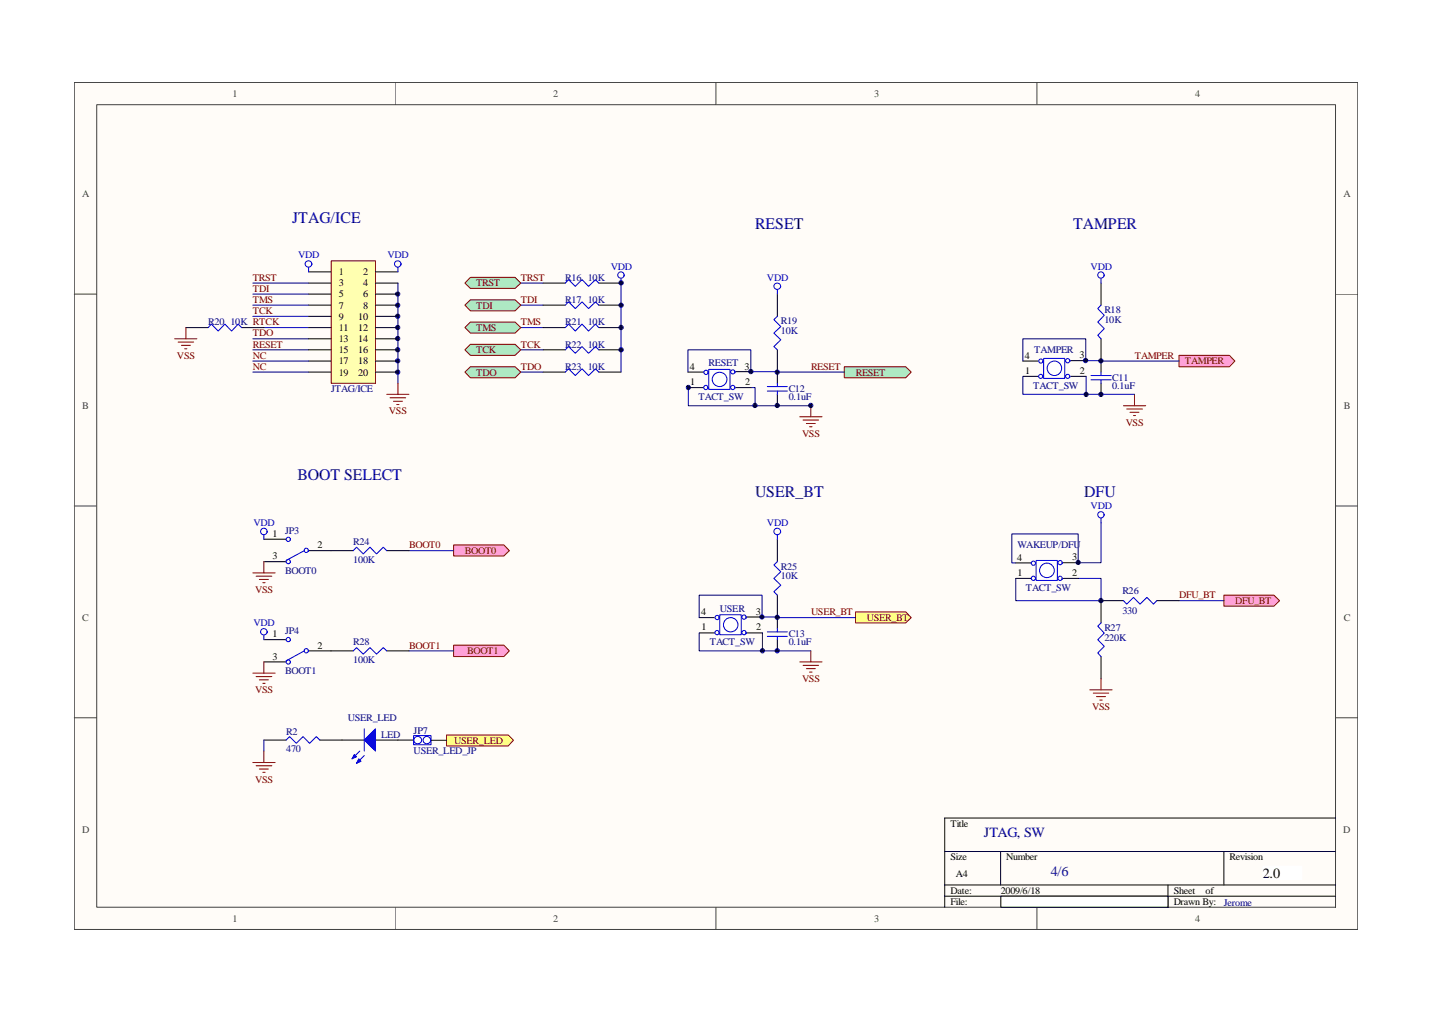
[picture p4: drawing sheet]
<svg xmlns="http://www.w3.org/2000/svg" width="297mm" height="210mm" viewBox="0 0 297 210" stroke-linecap="round" stroke-linejoin="round" font-family="sans-serif">
<path d="M15.4 17.1h266.2v175.7h-266.2z" fill="#fffcf8"/>
<path d="M15.4 17.1h266.2v175.7h-266.2z" fill="none" stroke="#404040" stroke-width=".21"/>
<path d="M20.1 21.8h256.9v166.4h-256.9z" fill="#fffcf8"/>
<g fill="none" stroke="#404040" stroke-width=".21">
<path d="M82 17.1v4.6M148.5 17.1v4.6M215.1 17.1v4.6M20.1 21.7h256.9v166.5h-256.9zM15.4 61h4.6M277 61h4.6M15.4 104.9h4.6M277 104.9h4.6M15.4 148.9h4.6M277 148.9h4.6M82 188.2v4.6M148.5 188.2v4.6"/>
<path d="M215.1 188.2v4.6"/>
</g>
<path d="M196 176.6h81M207.6 176.6v7M253.9 176.6v7M277 169.7h-81v18.5M196 183.6h81M196 185.9h81M242.3 183.6v4.6" fill="none" stroke="#000" stroke-width=".21"/>
<path d="M68.7 54.1h9.2v25.4h-9.2z" fill="#ffffb0"/>
<path d="M68.7 54.1h9.2v25.4h-9.2zM36.2 70.3h4.6M37 71h3.2M37.6 71.6h1.9M38.3 72.3h.5M38.6 67.9v2.4M82.5 79.5v2.3M80.2 81.8h4.6M80.9 82.5h3.3M81.6 83.2h1.9M82.3 83.9h.5" fill="none" stroke="#800000" stroke-width=".21"/>
<g fill="none" stroke="#000" stroke-width=".21">
<path d="M64 56.4h4.7M64 58.7h4.7M77.9 56.4h4.6M77.9 58.7h4.6M112.6 58.7h4.7M124.2 58.7h4.6M228.4 58.7v4.6M38.6 67.9h4.6M50.1 67.9h4.6M64 61h4.7M64 63.3h4.7M64 65.6h4.7"/>
<path d="M64 67.9h4.7M64 70.3h4.7M64 72.6h4.7M64 74.9h4.7M64 77.2h4.7M77.9 61h4.6M77.9 63.3h4.6M77.9 65.6h4.6M77.9 67.9h4.6M77.9 70.3h4.6M77.9 72.6h4.6M77.9 74.9h4.6"/>
<path d="M77.9 77.2h4.6M112.6 63.3h4.7M112.6 67.9h4.7M112.6 72.6h4.7M112.6 77.2h4.7M124.2 63.3h4.6M124.2 67.9h4.6M124.2 72.6h4.6M124.2 77.2h4.6M161.2 61v4.6M161.2 72.6v6.9M228.4 70.3v6.9"/>
<path d="M228.4 79.5v2.3M161.2 81.8v2.4M54.7 116.5h4.6M54.7 111.8h4.6M64 114.2h9.3M80.2 114.2h4.6M161.2 111.8v4.7M54.7 137.3h4.6M54.7 132.7h4.6M64 135h9.3M80.2 135h4.6M161.2 123.4v7"/>
<path d="M161.2 132.7v2.3M228.4 136.2v4.6M233 124.6h-4.6v4.6M239.9 124.6h4.7"/>
</g>
<g fill="none" stroke="#000080" stroke-width=".21">
<path d="M52.4 58.7h11.6M82.5 58.7v20.8M108 58.7h4.6M128.8 58.7v18.5M52.4 61h11.6M52.4 63.3h11.6M52.4 65.6h11.6M52.4 70.3h11.6M52.4 72.6h11.6M52.4 74.9h11.6M52.4 77.2h11.6M54.7 67.9h9.3"/>
<path d="M108 67.9h4.6M108 63.3h4.6M108 72.6h4.6M108 77.2h4.6"/>
</g>
<g fill="none" stroke="#00f" stroke-width=".21">
<path d="M64 55.5v.9M64.7 54.7h.1M82.5 55.5v.9M83.2 54.7h.1M117.3 58.7l.6-.7 1.4 1.4 1.4-1.4 1.4 1.4 1.4-1.4 .7 .7M128.8 57.8v.9M129.5 57.1h.1M161.9 59.4h.1M228.4 57.8v.9M229 57.1h.1M43.2 67.9l.7-.7 1.4 1.5 1.3-1.5 1.4 1.5 1.4-1.5 .7 .7M117.3 63.3l.6-.7 1.4 1.4 1.4-1.4 1.4 1.4 1.4-1.4 .7 .7"/>
<path d="M117.3 67.9l.6-.7 1.4 1.5 1.4-1.5 1.4 1.5 1.4-1.5 .7 .7M117.3 72.6l.6-.7 1.4 1.4 1.4-1.4 1.4 1.4 1.4-1.4 .7 .7M117.3 77.2l.6-.7 1.4 1.4 1.4-1.4 1.4 1.4 1.4-1.4 .7 .7M161.2 65.6l-.7 .7 1.5 1.4-1.5 1.4 1.5 1.4-1.5 1.4 .7 .7M161.2 60.1v.9M161.2 79.5v.7M226.3 77.9h4.2M226.3 78.8h4.2M228.4 63.3l-.7 .7 1.4 1.4-1.4 1.4 1.4 1.4-1.4 1.4 .7 .7M228.4 77.2v.7M228.4 78.8v.7M159.2 80.2h4.1"/>
<path d="M159.2 81.1h4.1M161.2 81.1v.7M54.7 111v.8M55.4 110.2h.1M60.2 116.5h.1M60.2 111.8h.1M63.1 114.2l-3.8 2M64 114.2h.1M73.3 114.2l.7-.7 1.3 1.4 1.4-1.4 1.4 1.4 1.4-1.4 .7 .7M161.2 116.5l-.7 .7 1.5 1.4-1.5 1.4 1.5 1.4-1.5 1.3 .7 .7M161.2 111v.8M161.9 110.2h.1"/>
<path d="M228.4 107.5v.9M229 106.8h.1M54.7 131.7v1M55.4 131.1h.1M60.2 137.3h.1M60.2 132.7h.1M63.1 135l-3.8 2.1M64 135h.1M73.3 135l.7-.7 1.3 1.4 1.4-1.4 1.4 1.4 1.4-1.4 .7 .7M159.2 131.1h4.1M159.2 132h4.1M161.2 130.4v.7"/>
<path d="M161.2 132v.7M228.4 129.2l-.7 .7 1.4 1.4-1.4 1.4 1.4 1.4-1.4 1.3 .7 .8M233 124.6l.7 .7 1.4-1.4 1.4 1.4 1.4-1.4 1.4 1.4 .6-.7"/>
<circle cx="64" cy="54.8" r=".67"/>
<circle cx="82.5" cy="54.8" r=".67"/>
<circle cx="128.8" cy="57" r=".65"/>
<circle cx="161.2" cy="59.4" r=".68"/>
<circle cx="228.4" cy="57" r=".66"/>
<circle cx="54.7" cy="110.2" r=".68"/>
<circle cx="59.8" cy="116.5" r=".44"/>
<circle cx="59.8" cy="111.9" r=".44"/>
<circle cx="63.5" cy="114.2" r=".45"/>
<circle cx="161.2" cy="110.2" r=".69"/>
<circle cx="228.4" cy="106.8" r=".65"/>
<circle cx="54.7" cy="131" r=".67"/>
<circle cx="59.8" cy="132.7" r=".44"/>
<circle cx="59.8" cy="137.3" r=".44"/>
<circle cx="63.5" cy="135" r=".45"/>
</g>
<path d="M244.6 73.7h10.4l1.2 1.2-1.2 1.2h-10.4z" fill-rule="evenodd" fill="#ffa1d8"/>
<path d="M244.6 73.7h10.4l1.2 1.2-1.2 1.2h-10.4z" fill="none" stroke="#800000" stroke-width=".21"/>
<path d="M175.1 76.1h12.8l1.1 1.1-1.1 1.2h-12.8z" fill-rule="evenodd" fill="#aee9c3"/>
<path d="M175.1 76.1h12.8l1.1 1.1-1.1 1.2h-12.8z" fill="none" stroke="#800000" stroke-width=".21"/>
<path d="M253.9 123.4h10.3l1.2 1.2-1.2 1.1h-10.3z" fill-rule="evenodd" fill="#ffa1d8"/>
<path d="M253.9 123.4h10.3l1.2 1.2-1.2 1.1h-10.3z" fill="none" stroke="#800000" stroke-width=".21"/>
<path d="M94.1 133.8h10.4l1.2 1.2-1.2 1.2h-10.4z" fill-rule="evenodd" fill="#ffa1d8"/>
<path d="M94.1 133.8h10.4l1.2 1.2-1.2 1.2h-10.4z" fill="none" stroke="#800000" stroke-width=".21"/>
<path d="M96.4 67.9l1.2-1.1h9.2l1.2 1.1-1.2 1.2h-9.2z" fill-rule="evenodd" fill="#aee9c3"/>
<path d="M96.4 67.9l1.2-1.1h9.2l1.2 1.1-1.2 1.2h-9.2z" fill="none" stroke="#800000" stroke-width=".21"/>
<path d="M97.6 57.5h9.2l1.2 1.2-1.2 1.1h-9.2l-1.2-1.1z" fill-rule="evenodd" fill="#aee9c3"/>
<path d="M97.6 57.5h9.2l1.2 1.2-1.2 1.1h-9.2l-1.2-1.1z" fill="none" stroke="#800000" stroke-width=".21"/>
<path d="M96.4 77.2l1.2-1.1h9.2l1.2 1.1-1.2 1.2h-9.2z" fill-rule="evenodd" fill="#aee9c3"/>
<path d="M96.4 77.2l1.2-1.1h9.2l1.2 1.1-1.2 1.2h-9.2z" fill="none" stroke="#800000" stroke-width=".21"/>
<path d="M96.4 63.3l1.2-1.1h9.2l1.2 1.1-1.2 1.2h-9.2z" fill-rule="evenodd" fill="#aee9c3"/>
<path d="M96.4 63.3l1.2-1.1h9.2l1.2 1.1-1.2 1.2h-9.2z" fill="none" stroke="#800000" stroke-width=".21"/>
<path d="M96.4 72.6l1.2-1.2h9.2l1.2 1.2-1.2 1.1h-9.2z" fill-rule="evenodd" fill="#aee9c3"/>
<path d="M96.4 72.6l1.2-1.2h9.2l1.2 1.2-1.2 1.1h-9.2z" fill="none" stroke="#800000" stroke-width=".21"/>
<path d="M94.1 113h10.4l1.2 1.2-1.2 1.1h-10.4z" fill-rule="evenodd" fill="#ffa1d8"/>
<path d="M94.1 113h10.4l1.2 1.2-1.2 1.1h-10.4z" fill="none" stroke="#800000" stroke-width=".21"/>
<path d="M84.8 114.2h9.3M84.8 135h9.3M244.6 124.6h9.3" fill="none" stroke="#000080" stroke-width=".21"/>
<path d="M177.5 126.9h10.4l1.1 1.2-1.1 1.1h-10.4z" fill-rule="evenodd" fill="#ffff80"/>
<g fill="none" stroke="#800000" stroke-width=".21">
<path d="M165.9 86.4h4.6M166.6 87.1h3.2M167.3 87.8h1.8M167.9 88.5h.5M168.2 84.2v2.2M233 84.2h4.7M233.7 84.8h3.3M234.4 85.5h1.9M235.1 86.2h.4M235.3 81.8v2.4M52.4 118.8h4.7M53.1 119.5h3.3"/>
<path d="M54.7 116.5v2.3M52.4 139.6h4.7M53.8 120.2h1.9M54.5 120.9h.5M54.7 137.3v2.3M165.9 137.3h4.6M166.6 138h3.2M167.3 138.7h1.8M167.9 139.4h.5M168.2 135v2.3M177.5 126.9h10.4l1.1 1.2-1.1 1.1h-10.4zM53.1 140.3h3.3"/>
<path d="M53.8 141h1.9M54.5 141.7h.5M226.1 143.1h4.6M226.8 143.8h3.2M227.5 144.5h1.8M228.1 145.2h.5M228.4 140.8v2.3"/>
</g>
<path d="M147 76.6h4.4v4.2h-4.4z" fill-rule="evenodd" fill="#fff"/>
<g fill="none" stroke="#00f" stroke-width=".21">
<path d="M146.9 77.2h.1M147 76.6h4.4v4.2h-4.4zM152.4 77.1h.1M146.9 80.3h.1M152.4 80.3h.1"/>
<circle cx="146.5" cy="77.2" r=".44"/>
<circle cx="152" cy="77.1" r=".43"/>
<circle cx="146.4" cy="80.4" r=".44"/>
<circle cx="152" cy="80.4" r=".44"/>
</g>
<path d="M142.7 77.2h3.2M152.6 77.1h3.1M142.8 80.4h3.2M152.7 80.4h3.2" fill="none" stroke="#000" stroke-width=".21"/>
<circle cx="149.3" cy="78.7" r="1.5" fill="#fff"/>
<circle cx="149.3" cy="78.7" r="1.5" fill="none" stroke="#00f" stroke-width=".21"/>
<path d="M216.5 74.3h4.3v4.2h-4.3z" fill-rule="evenodd" fill="#fff"/>
<g fill="none" stroke="#00f" stroke-width=".21">
<path d="M216.3 78.1h.1M216.4 74.9h.1M216.5 74.3h4.3v4.2h-4.3zM221.9 74.8h.1M221.9 78.1h.1"/>
<circle cx="215.9" cy="78.1" r=".43"/>
<circle cx="215.9" cy="74.9" r=".44"/>
<circle cx="221.5" cy="74.8" r=".44"/>
<circle cx="221.5" cy="78.1" r=".43"/>
</g>
<path d="M212.2 74.9h3.2M212.3 78.1h3.1M222 74.8h3.2M222.1 78.1h3.2" fill="none" stroke="#000" stroke-width=".21"/>
<circle cx="218.7" cy="76.4" r="1.5" fill="#fff"/>
<circle cx="218.7" cy="76.4" r="1.5" fill="none" stroke="#00f" stroke-width=".21"/>
<path d="M149.3 127.5h4.5v4.2h-4.5z" fill-rule="evenodd" fill="#fff"/>
<g fill="none" stroke="#00f" stroke-width=".21">
<path d="M149.2 128.1h.1M149.2 131.2h.1M149.3 127.5h4.5v4.2h-4.5zM154.8 128h.1M154.8 131.2h.1"/>
<circle cx="148.7" cy="131.2" r=".44"/>
<circle cx="148.7" cy="128.1" r=".43"/>
<circle cx="154.3" cy="128" r=".44"/>
<circle cx="154.3" cy="131.2" r=".44"/>
</g>
<path d="M145 128.1h3.2M145.1 131.3h3.2M154.9 128h3.2M155 131.3h3.2" fill="none" stroke="#000" stroke-width=".21"/>
<circle cx="151.6" cy="129.6" r="1.5" fill="#fff"/>
<circle cx="151.6" cy="129.6" r="1.5" fill="none" stroke="#00f" stroke-width=".21"/>
<path d="M214.9 116.2h4.4v4.2h-4.4z" fill-rule="evenodd" fill="#fff"/>
<g fill="none" stroke="#00f" stroke-width=".21">
<path d="M214.8 116.8a.45 .45 0 0 0-.7-.4 .45 .45 0 0 0 0 .8 .45 .45 0 0 0 .7-.4M214.8 120h.1M214.9 116.2h4.4v4.2h-4.4zM220.3 116.7h.1M220.3 120h.1"/>
<circle cx="214.4" cy="120" r=".44"/>
<circle cx="219.9" cy="116.7" r=".44"/>
<circle cx="219.9" cy="120" r=".44"/>
</g>
<path d="M210.6 116.8h3.2M210.7 120h3.2M220.5 116.7h3.1M220.6 120h3.2" fill="none" stroke="#000" stroke-width=".21"/>
<circle cx="217.2" cy="118.3" r="1.52" fill="#fff"/>
<g fill="none" stroke="#00f" stroke-width=".21">
<path d="M59.3 153.5l.8-.7 1.4 1.4 1.4-1.4 1.3 1.4 1.4-1.4 .7 .7"/>
<circle cx="217.2" cy="118.3" r="1.52"/>
</g>
<path d="M142.7 77.2v-4.6h13v4.5l19.4 .1M212.2 74.9v-4.6h13v4.5l19.4 .1M212.3 78.1l-.1 3.7h13.1M225.3 78.1v3.7h10M142.9 80.4l-.1 3.8h25.5M155.9 80.4h.7v3.8M210.7 120v4.6h17.7v-4.6h-4.6M228.4 108.4v8.3h-4.8v-6h-13.7v6.1h.7M145 128.1v-4.7h13.1v4.6h3.1v.1h16.3M145.1 131.3l-.1 3.7h13.2M158.2 131.3v3.7h10" fill="none" stroke="#000080" stroke-width=".21"/>
<path d="M54.7 153.5h4.6M66.3 153.5h4.6" fill="none" stroke="#000" stroke-width=".21"/>
<path d="M52.4 158.2h4.7M53.1 158.8h3.3M53.8 159.5h1.9M54.7 155.8v2.4M54.5 160.2h.5" fill="none" stroke="#800000" stroke-width=".21"/>
<path d="M92.6 152.4h12.8l1.1 1.1-1.1 1.2h-12.8z" fill-rule="evenodd" fill="#ffff80"/>
<path d="M92.6 152.4h12.8l1.1 1.1-1.1 1.2h-12.8z" fill="none" stroke="#800000" stroke-width=".21"/>
<path d="M54.7 153.5v2.3" fill="none" stroke="#000080" stroke-width=".21"/>
<path d="M85.8 152.6h3.6v1.9h-3.6z" fill-rule="evenodd" fill="#fff"/>
<path d="M85.8 152.6h3.6v1.9h-3.6z" fill="none" stroke="#00f" stroke-width=".21"/>
<path d="M82.5 153.5h3.2M89.4 153.5h3.2" fill="none" stroke="#000" stroke-width=".21"/>
<circle cx="86.7" cy="153.5" r=".79" fill="#fff"/>
<circle cx="86.7" cy="153.5" r=".79" fill="none" stroke="#00f" stroke-width=".21"/>
<circle cx="88.5" cy="153.5" r=".77" fill="#fff"/>
<circle cx="88.5" cy="153.5" r=".77" fill="none" stroke="#00f" stroke-width=".21"/>
<path d="M70.9 153.5h4.7M77.9 153.5h4.6" fill="none" stroke="#000" stroke-width=".21"/>
<path d="M77.9 151.2v4.6l-2.3-2.3z" fill="#00f"/>
<path d="M74.6 155.8l-1.6 1.6M75.6 156.7l-1.6 1.6M77.9 151.2v4.6l-2.3-2.3z" fill="none" stroke="#00f" stroke-width=".21"/>
<path d="M73.5 156.5l.5 .5-1 .4z" fill="#00f"/>
<path d="M73.5 156.5l.5 .5-1 .4z" fill="none" stroke="#00f" stroke-width=".21"/>
<path d="M74.4 157.4l.5 .5-.9 .4z" fill="#00f"/>
<path d="M74.4 157.4l.5 .5-.9 .4zM75.6 151.2v4.6" fill="none" stroke="#00f" stroke-width=".21"/>
<path d="M262 179.7h8v2.7h-8z" fill="#fff"/>
<path d="M262 179.7h8v2.7h-8z" fill="none" stroke="#fff" stroke-width=".21"/>
<path d="M207.6 185.9h34.7v2.3h-34.7z" fill="#fff"/>
<path d="M207.6 185.9h34.7v2.3h-34.7z" fill="none" stroke="#000" stroke-width=".21"/>
<circle cx="82.5" cy="77.2" r=".44" fill="#000080"/>
<circle cx="82.5" cy="77.2" r=".44" fill="none" stroke="#000080" stroke-width=".21"/>
<circle cx="82.5" cy="74.8" r=".43" fill="#000080"/>
<circle cx="82.5" cy="74.8" r=".43" fill="none" stroke="#000080" stroke-width=".21"/>
<circle cx="82.5" cy="72.5" r=".44" fill="#000080"/>
<circle cx="82.5" cy="72.5" r=".44" fill="none" stroke="#000080" stroke-width=".21"/>
<circle cx="82.5" cy="70.2" r=".44" fill="#000080"/>
<circle cx="82.5" cy="70.2" r=".44" fill="none" stroke="#000080" stroke-width=".21"/>
<circle cx="82.5" cy="67.9" r=".44" fill="#000080"/>
<circle cx="82.5" cy="67.9" r=".44" fill="none" stroke="#000080" stroke-width=".21"/>
<circle cx="82.5" cy="65.6" r=".44" fill="#000080"/>
<circle cx="82.5" cy="65.6" r=".44" fill="none" stroke="#000080" stroke-width=".21"/>
<circle cx="82.5" cy="63.3" r=".44" fill="#000080"/>
<circle cx="82.5" cy="63.3" r=".44" fill="none" stroke="#000080" stroke-width=".21"/>
<circle cx="82.5" cy="61" r=".43" fill="#000080"/>
<circle cx="82.5" cy="61" r=".43" fill="none" stroke="#000080" stroke-width=".21"/>
<circle cx="128.8" cy="72.5" r=".45" fill="#000080"/>
<circle cx="128.8" cy="72.5" r=".45" fill="none" stroke="#000080" stroke-width=".21"/>
<circle cx="128.8" cy="67.9" r=".45" fill="#000080"/>
<circle cx="128.8" cy="67.9" r=".45" fill="none" stroke="#000080" stroke-width=".21"/>
<circle cx="128.8" cy="63.3" r=".45" fill="#000080"/>
<circle cx="128.8" cy="63.3" r=".45" fill="none" stroke="#000080" stroke-width=".21"/>
<circle cx="128.8" cy="58.7" r=".45" fill="#000080"/>
<circle cx="128.8" cy="58.7" r=".45" fill="none" stroke="#000080" stroke-width=".21"/>
<circle cx="142.8" cy="80.4" r=".44" fill="#000080"/>
<circle cx="142.8" cy="80.4" r=".44" fill="none" stroke="#000080" stroke-width=".21"/>
<circle cx="155.8" cy="77.1" r=".45" fill="#000080"/>
<circle cx="155.8" cy="77.1" r=".45" fill="none" stroke="#000080" stroke-width=".21"/>
<circle cx="156.6" cy="84.1" r=".45" fill="#000080"/>
<circle cx="156.6" cy="84.1" r=".45" fill="none" stroke="#000080" stroke-width=".21"/>
<circle cx="158" cy="128" r=".44" fill="#000080"/>
<circle cx="158" cy="128" r=".44" fill="none" stroke="#000080" stroke-width=".21"/>
<circle cx="158.1" cy="135" r=".44" fill="#000080"/>
<circle cx="158.1" cy="135" r=".44" fill="none" stroke="#000080" stroke-width=".21"/>
<circle cx="161.2" cy="135" r=".45" fill="#000080"/>
<circle cx="161.2" cy="135" r=".45" fill="none" stroke="#000080" stroke-width=".21"/>
<circle cx="161.2" cy="128" r=".44" fill="#000080"/>
<circle cx="161.2" cy="128" r=".44" fill="none" stroke="#000080" stroke-width=".21"/>
<circle cx="161.2" cy="84.1" r=".44" fill="#000080"/>
<circle cx="161.2" cy="84.1" r=".44" fill="none" stroke="#000080" stroke-width=".21"/>
<circle cx="161.2" cy="77.2" r=".45" fill="#000080"/>
<circle cx="161.2" cy="77.2" r=".45" fill="none" stroke="#000080" stroke-width=".21"/>
<circle cx="168.2" cy="84.1" r=".44" fill="#000080"/>
<circle cx="168.2" cy="84.1" r=".44" fill="none" stroke="#000080" stroke-width=".21"/>
<circle cx="223.6" cy="116.7" r=".44" fill="#000080"/>
<circle cx="223.6" cy="116.7" r=".44" fill="none" stroke="#000080" stroke-width=".21"/>
<circle cx="225.2" cy="74.8" r=".45" fill="#000080"/>
<circle cx="225.2" cy="74.8" r=".45" fill="none" stroke="#000080" stroke-width=".21"/>
<circle cx="225.3" cy="81.8" r=".44" fill="#000080"/>
<circle cx="225.3" cy="81.8" r=".44" fill="none" stroke="#000080" stroke-width=".21"/>
<circle cx="228.4" cy="124.6" r=".45" fill="#000080"/>
<circle cx="228.4" cy="124.6" r=".45" fill="none" stroke="#000080" stroke-width=".21"/>
<circle cx="228.4" cy="81.8" r=".44" fill="#000080"/>
<circle cx="228.4" cy="81.8" r=".44" fill="none" stroke="#000080" stroke-width=".21"/>
<circle cx="228.4" cy="74.8" r=".44" fill="#000080"/>
<circle cx="228.4" cy="74.8" r=".44" fill="none" stroke="#000080" stroke-width=".21"/>
<g font-size="3.3" fill="#000080">
<text x="60.6" y="46.4">JTAG/ICE</text>
<text x="156.6" y="47.5">RESET</text>
<text x="222.6" y="47.5">TAMPER</text>
<text x="61.7" y="99.5">BOOT SELECT</text>
<text x="156.6" y="103">USER_BT</text>
<text x="224.9" y="103">DFU</text>
</g>
<g font-size="2.9" fill="#000080">
<text x="204.1" y="173.7">JTAG, SW</text>
<text x="218" y="181.8">4/6</text>
</g>
<text font-size="2.9" x="262" y="182.2">2.0</text>
<g font-size="2.1" fill="#404040">
<text x="48.2" y="20.1">1</text>
<text x="114.8" y="20.1">2</text>
<text x="181.4" y="20.1">3</text>
<text x="247.9" y="20.1">4</text>
<text x="17" y="40.9">A</text>
<text x="278.7" y="40.9">A</text>
<text x="17.1" y="84.8">B</text>
<text x="278.7" y="84.8">B</text>
<text x="17.1" y="128.7">C</text>
<text x="278.7" y="128.7">C</text>
<text x="17" y="172.7">D</text>
<text x="278.6" y="172.7">D</text>
<text x="48.2" y="191.2">1</text>
<text x="114.8" y="191.2">2</text>
<text x="181.4" y="191.2">3</text>
<text x="247.9" y="191.2">4</text>
</g>
<g font-size="2.1" fill="#00f">
<text x="61.8" y="53.6">VDD</text>
<text x="80.3" y="53.6">VDD</text>
<text x="126.7" y="55.9">VDD</text>
<text x="159.1" y="58.2">VDD</text>
<text x="226.2" y="55.9">VDD</text>
<text x="226.2" y="105.6">VDD</text>
<text x="52.6" y="109.1">VDD</text>
<text x="159.1" y="109.1">VDD</text>
<text x="52.6" y="129.9">VDD</text>
</g>
<g font-size="2.1" fill="#800000">
<text x="52.4" y="58.2">TRST</text>
<text x="98.8" y="59.4">TRST</text>
<text x="108" y="58.2">TRST</text>
<text x="52.4" y="60.6">TDI</text>
<text x="52.4" y="62.9">TMS</text>
<text x="52.4" y="65.2">TCK</text>
<text x="98.8" y="64">TDI</text>
<text x="108" y="62.9">TDI</text>
<text x="52.4" y="69.8">TDO</text>
<text x="98.8" y="68.7">TMS</text>
<text x="108" y="67.5">TMS</text>
<text x="36.7" y="74.4">VSS</text>
<text x="52.4" y="72.1">RESET</text>
<text x="52.4" y="74.4">NC</text>
<text x="52.4" y="76.8">NC</text>
<text x="98.8" y="77.9">TDO</text>
<text x="98.8" y="73.3">TCK</text>
<text x="108" y="72.1">TCK</text>
<text x="108" y="76.8">TDO</text>
<text x="168.2" y="76.8">RESET</text>
<text x="177.5" y="77.9">RESET</text>
<text x="235.4" y="74.4">TAMPER</text>
<text x="245.7" y="75.6">TAMPER</text>
<text x="80.7" y="85.9">VSS</text>
<text x="233.5" y="88.3">VSS</text>
<text x="166.4" y="90.6">VSS</text>
<text x="84.9" y="113.7">BOOT0</text>
<text x="96.4" y="114.9">BOOT0</text>
<text x="52.9" y="123">VSS</text>
<text x="244.6" y="124.1">DFU_BT</text>
<text x="256.2" y="125.3">DFU_BT</text>
<text x="168.2" y="127.6">USER_BT</text>
<text x="179.8" y="128.8">USER_BT</text>
<text x="84.9" y="134.6">BOOT1</text>
<text x="96.9" y="135.7">BOOT1</text>
<text x="52.9" y="143.8">VSS</text>
<text x="166.4" y="141.4">VSS</text>
<text x="226.5" y="147.2">VSS</text>
<text x="94.2" y="154.3">USER_LED</text>
<text x="52.9" y="162.3">VSS</text>
</g>
<g font-size="2.1">
<text x="70.3" y="57.1">1</text>
<text x="70.3" y="59.4">3</text>
<text x="75.3" y="57.1">2</text>
<text x="75.3" y="59.4">4</text>
<text x="70.3" y="61.7">5</text>
<text x="70.3" y="64">7</text>
<text x="75.3" y="61.7">6</text>
<text x="75.3" y="64">8</text>
<text x="70.3" y="66.3">9</text>
<text x="70.3" y="68.7">11</text>
<text x="70.3" y="71">13</text>
<text x="74.3" y="66.3">10</text>
<text x="74.3" y="68.7">12</text>
<text x="74.3" y="71">14</text>
<text x="70.3" y="73.3">15</text>
<text x="70.3" y="75.6">17</text>
<text x="70.3" y="77.9">19</text>
<text x="74.3" y="73.3">16</text>
<text x="74.3" y="75.6">18</text>
<text x="74.3" y="77.9">20</text>
<text x="143.1" y="76.8">4</text>
<text x="154.4" y="76.7">3</text>
<text x="212.6" y="74.4">4</text>
<text x="212.6" y="77.6">1</text>
<text x="223.9" y="74.3">3</text>
<text x="224" y="77.6">2</text>
<text x="143.2" y="79.9">1</text>
<text x="154.6" y="79.9">2</text>
<text x="56.6" y="111.4">1</text>
<text x="65.9" y="113.7">2</text>
<text x="56.6" y="116">3</text>
<text x="211" y="116.3">4</text>
<text x="211" y="119.5">1</text>
<text x="222.4" y="116.2">3</text>
<text x="222.4" y="119.5">2</text>
<text x="145.4" y="127.6">4</text>
<text x="145.5" y="130.8">1</text>
<text x="156.8" y="127.5">3</text>
<text x="156.8" y="130.8">2</text>
<text x="56.6" y="136.9">3</text>
<text x="56.6" y="132.2">1</text>
<text x="65.9" y="134.6">2</text>
<text x="197.1" y="171.5">Title</text>
<text x="197.1" y="178.5">Size</text>
<text x="208.7" y="178.5">Number</text>
<text x="255.1" y="178.5">Revision</text>
<text x="197.1" y="185.4">Date:</text>
<text x="198.3" y="181.9">A4</text>
<text x="207.6" y="185.4">2009/6/18</text>
<text x="243.5" y="185.4">Sheet</text>
<text x="250.1" y="185.4">of</text>
<text x="197.1" y="187.7">File:</text>
<text x="207.6" y="187.7">D:\aplan\..\ARMCM3_JTAG.SchDoc</text>
<text x="243.5" y="187.7">Drawn By:</text>
</g>
<g font-size="2.1" fill="#000080">
<text x="117.3" y="58.2">R16 10K</text>
<text x="117.3" y="62.9">R17 10K</text>
<text x="229.1" y="64.9">R18</text>
<text x="43.2" y="67.5">R20 10K RTCK</text>
<text x="117.3" y="67.5">R21 10K</text>
<text x="162" y="67.2">R19</text>
<text x="162" y="69.3">10K</text>
<text x="229.1" y="67.1">10K</text>
<text x="117.3" y="72.1">R22 10K</text>
<text x="117.3" y="76.8">R23 10K</text>
<text x="147" y="76">RESET</text>
<text x="214.5" y="73.3">TAMPER</text>
<text x="68.7" y="81.4">JTAG/ICE</text>
<text x="144.9" y="82.9">TACT_SW</text>
<text x="163.6" y="81.4">C12</text>
<text x="163.6" y="83">0.1uF</text>
<text x="214.3" y="80.6">TACT_SW</text>
<text x="230.7" y="79">C11</text>
<text x="230.7" y="80.7">0.1uF</text>
<text x="59.1" y="110.7">JP3</text>
<text x="73.3" y="113">R24</text>
<text x="211" y="113.7">WAKEUP/DFU</text>
<text x="59.1" y="119">BOOT0</text>
<text x="73.3" y="116.8">100K</text>
<text x="162" y="118.2">R25</text>
<text x="162" y="120.2">10K</text>
<text x="212.8" y="122.5">TACT_SW</text>
<text x="232.8" y="123.2">R26</text>
<text x="59.1" y="131.5">JP4</text>
<text x="149.3" y="126.9">USER</text>
<text x="229.1" y="130.9">R27</text>
<text x="232.8" y="127.3">330</text>
<text x="73.3" y="133.8">R28</text>
<text x="73.3" y="137.5">100K</text>
<text x="147.2" y="133.8">TACT_SW</text>
<text x="163.6" y="132.2">C13</text>
<text x="163.6" y="133.8">0.1uF</text>
<text x="229.1" y="132.9">220K</text>
<text x="59.1" y="139.9">BOOT1</text>
<text x="72.1" y="149.6">USER_LED</text>
<text x="59.4" y="152.4">R2</text>
<text x="79.1" y="153">LED</text>
<text x="85.8" y="152.1">JP7</text>
<text x="59.4" y="156">470</text>
<text x="85.8" y="156.4">USER_LED_JP</text>
<text x="253.9" y="188">Jerome</text>
</g>
</svg>
